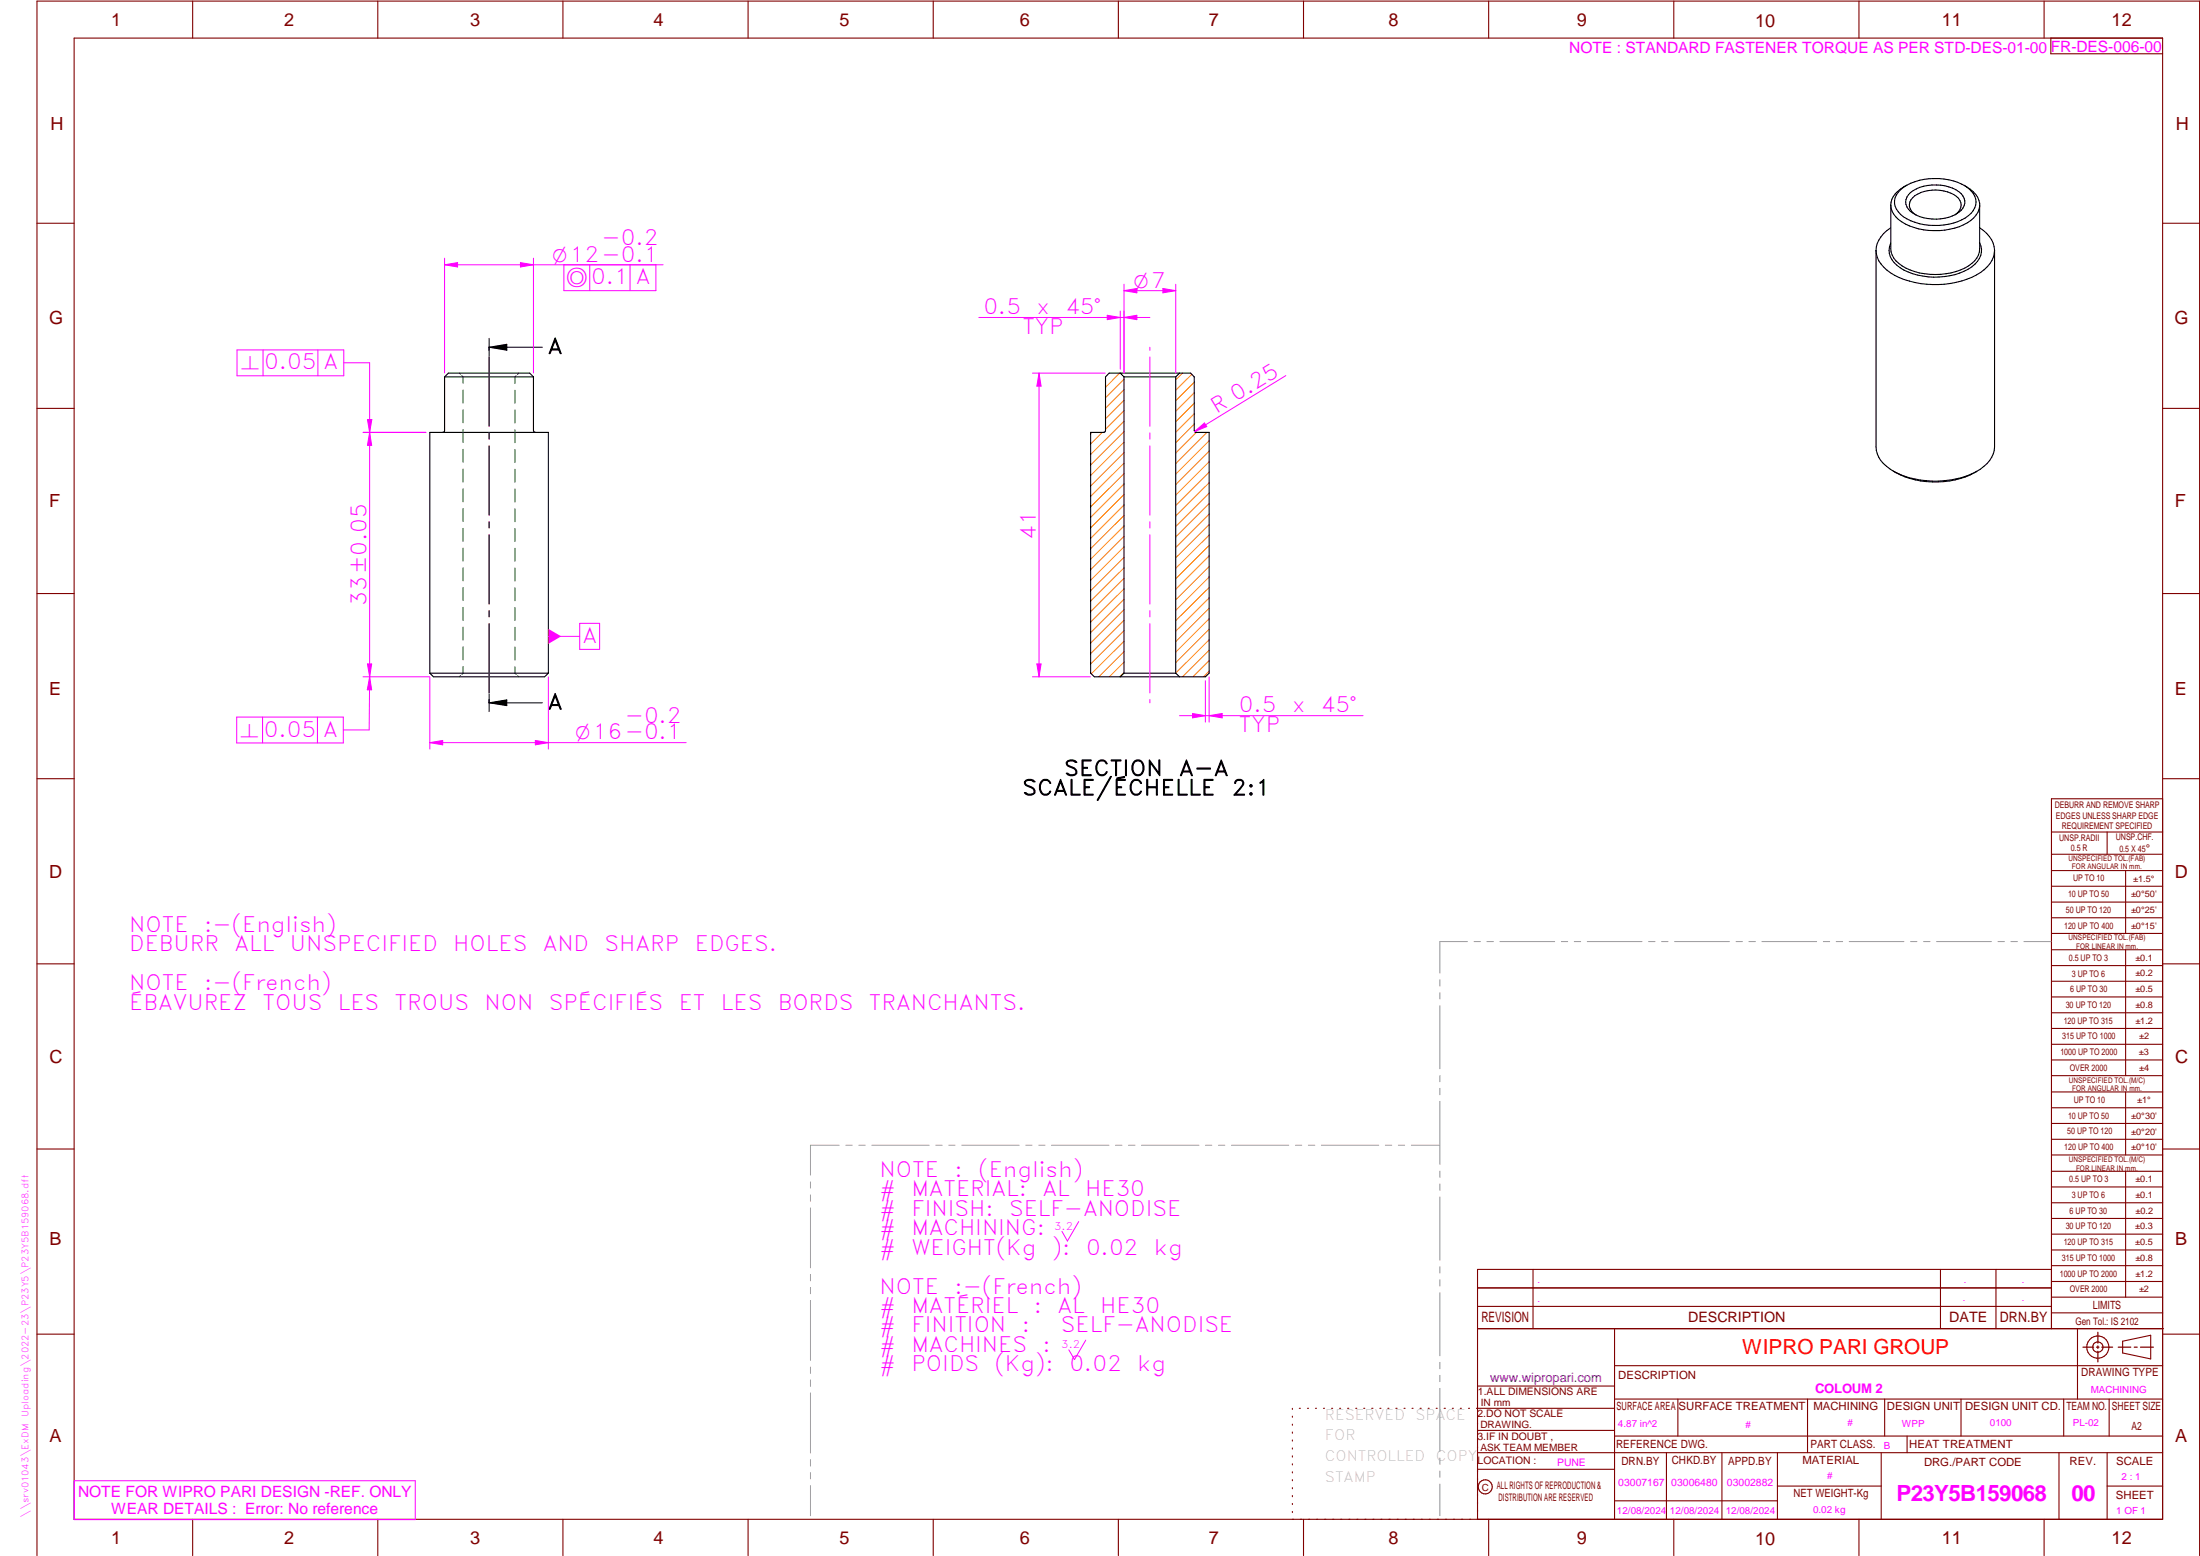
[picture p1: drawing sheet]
<svg xmlns="http://www.w3.org/2000/svg" width="594mm" height="420mm" viewBox="0 0 594 420" stroke-linecap="round" stroke-linejoin="round" font-family="sans-serif">
<g fill="none" stroke="#800000" stroke-width=".3">
<path d="M20 10.3h564v400h-564zM52 .3v10M102 .3v10M152 .3v10M202 .3v10M252 .3v10M302 .3v10M352 .3v10M402 .3v10M452 .3v10M502 .3v10M552 .3v10"/>
<path d="M553.8 10.3v4.2h30.2M10 60.3h10M584 60.3h10M10 110.3h10M584 110.3h10M10 160.3h10M584 160.3h10M10 210.3h10M584 215.7h-30v143.1M584 210.3h10M554 224.7h30M554 230.7h30"/>
<path d="M554 235.1h30M554 239.3h30M569 224.7v6M574 235.1v17M554 243.6h30M554 247.8h30M554 252.1h30M554 256.5h30M574 256.5v33.9M10 260.3h10M554 260.7h30M554 265h30"/>
<path d="M554 269.2h30M554 273.5h30M554 277.7h30M584 260.3h10M554 282h30M554 286.2h30M554 290.4h30M554 294.9h30M554 299.1h30M574 294.9v17M10 310.3h10M554 303.4h30"/>
<path d="M554 307.6h30M554 311.9h30M554 316.3h30M574 316.3v34M584 310.3h10M554 320.5h30M554 324.8h30M554 329h30M554 333.2h30M554 337.5h30M399 358.8h185.2M399 352.8h155"/>
<path d="M399 347.8h155M414 342.8v16M436 358.8v51.5M524 342.8v16M539 342.8v16M554 341.8h30M554 346h30M554 350.3h30M554 354.5h30M554 342.8h-155v67.5M561 358.8v19M10 360.3h10"/>
<path d="M399 374.3h37M436 377.8h148M453.1 377.8v10M488.1 377.8v14.5M508.9 377.8v10M529.5 377.8v10M557.3 377.8v10M569.5 377.8v10M573.2 362.2l7.6-1.6v6.3l-7.6-1.6zM584 368.8h-148M584 360.3h10M349 380.3v.3"/>
<path d="M349 382.4v.3M349 384.6v.3M349 386.7v.3M349 388.8v.3M349 391v.3M349 393.1v.3M349 395.3v.3M349 397.4v.3M349 399.5v.3M350.9 380.3h.2M353.1 380.3h.2M355.2 380.3h.3"/>
<path d="M357.4 380.3h.3M359.6 380.3h.3M361.7 380.3h.3M363.9 380.3h.3M366.1 380.3h.3M368.3 380.3h.2M370.4 380.3h.3M372.6 380.3h.3M374.8 380.3h.3M376.9 380.3h.4M379.1 380.3h.3M381.3 380.3h.3"/>
<path d="M383.4 380.3h.4M385.6 380.3h.3M387.8 380.3h.3M390 380.3h.3M392.2 380.3h.3M394.3 380.3h.3M396.5 380.3h.3M398.7 380.3h37.3M399 396.7h37M399 392.3h185M399 386.2h37M436 387.8h148"/>
<path d="M450 392.3v18M465 392.3v18M480 392.3v18M508 392.3v18M515 387.8v4.5M556 392.3v18M569 392.3v18M52 410.3v9.7M102 410.3v9.7M152 410.3v9.7M202 410.3v9.7M252 410.3v9.7"/>
<path d="M302 410.3v9.7M349 401.7v.3M349 403.8v.4M349 406v.3M349 408.1v.3M352 410.3v9.7M402 410.3v9.7M436 405.3h44M452 410.3v9.7M480 401.3h28M502 410.3v9.7M552 410.3v9.7"/>
<path d="M569 401.3h15M10 420v-419.7h584v419.7"/>
<circle cx="566.5" cy="363.7" r="1.39"/>
<circle cx="566.5" cy="363.8" r="3"/>
<circle cx="401.1" cy="401.5" r="1.9"/>
</g>
<g fill="none" stroke="#f0f" stroke-width=".27">
<path d="M132.1 93.8v.8M132.1 96.4v18.7M310.5 93.8v.8M310.5 96.4v18.7M98 116.8h17M99.8 116.8l.6 3.5h-1.2zM132.1 116.9v1.7M310.5 116.9v1.7M132.1 120.4v18.7M310.5 120.4v18.7M132.1 140.9v1.7M132.1 144.4v18.7"/>
<path d="M310.5 140.9v1.7M310.5 144.4v18.7M132.1 164.9v1.7M132.1 168.4v18.7M310.5 164.9v1.7M310.5 168.4v18.7M98 182.8h18M132.1 188.9v.9M310.5 188.9v.9M291.3 329.9l-3.1 5.2-1.4-2.6M293.2 361.9l-3.1 5.2-1.5-2.6M20.1 399.8h92v10.5h-92z"/>
</g>
<g fill="none" stroke="#949494" stroke-width=".27">
<path d="M396.2 254.3h-7.4v8.5M398.1 254.3h1.6M401.5 254.3h1.8M405 254.3h14.8M421.6 254.3h1.7M425.1 254.3h1.7M428.6 254.3h14.8M445.2 254.3h1.7M448.7 254.3h1.7M452.2 254.3h14.8M468.8 254.3h1.7M472.3 254.3h1.7"/>
<path d="M475.8 254.3h14.8M492.4 254.3h1.7M495.8 254.3h1.8M499.4 254.3h14.7M516 254.3h1.6M519.4 254.3h1.8M522.9 254.3h14.8M539.5 254.3h1.7M543 254.3h1.7M546.5 254.3h7.4M388.8 264.5v1.8M388.8 268.1v1.6"/>
<path d="M388.8 271.6v17M388.8 290.4v1.7M388.8 293.9v1.7M388.8 297.4v17M218.9 319.2v1.6M226.6 309.2h-7.7v8.1M228.4 309.2h1.7M231.9 309.2h1.7M235.4 309.2h15.5M252.7 309.2h1.7M256.2 309.2h1.7M259.7 309.2h15.5"/>
<path d="M277 309.2h1.7M280.5 309.2h1.7M284 309.2h15.5M301.2 309.2h1.8M304.8 309.2h1.7M308.3 309.2h15.5M325.5 309.2h1.7M329.1 309.2h1.6M332.6 309.2h15.4M349.8 309.2h1.7M353.3 309.2h1.7M356.8 309.2h15.5"/>
<path d="M374.1 309.2h1.7M377.6 309.2h1.7M381.1 309.2h7.7M388.8 316.2v1.7M388.8 319.7v1.7M218.9 322.6v1.8M218.9 326.1v16.2M388.8 323.2v17.1M218.9 344.1v1.8M218.9 347.6v1.7M218.9 351.2v16.1M388.8 342.1v1.6"/>
<path d="M388.8 345.6v1.7M388.8 349v17.1M218.9 369.1v1.7M218.9 372.6v1.8M218.9 376.1v16.2M388.8 367.9v1.7M388.8 371.4v1.7M388.8 374.9v17M218.9 394.1v1.8M218.9 397.6v1.7M388.8 393.7v1.7M388.8 397.2v1.7"/>
<path d="M218.9 401.2v8.1M388.8 400.7v8.6"/>
</g>
<path d="M566.5 359.7v3M562.5 363.8h2.9M566.1 363.8h.7M566.5 363.4v.7M566.5 364.9v2.8M567.6 363.8h2.9M572 363.8h3.4M576.3 363.8h.8M578 363.8h3.5" fill="none" stroke="#800000" stroke-width=".34"/>
<g fill="none" stroke="#000" stroke-width=".3">
<path d="M510.6 55.4a6.9 6.9 0 0 0 5 5.6 18.4 18.4 0 0 0 16.6-1.5 6 6 0 0 0 2.4-3.8M513.2 51.2a16.1 16.1 0 0 1 15.5-2 6.5 6.5 0 0 1 4.9 5.4 5.7 5.7 0 0 1-3.8 4.8 16.4 16.4 0 0 1-16.6-1.5 4.2 4.2 0 0 1 0-6.7zM514.8 50a6.6 6.6 0 0 0-4.2 5.4M515.9 52a11.8 11.8 0 0 1 13.7 .3 3.2 3.2 0 0 1-.7 5.1 11.8 11.8 0 0 1-13-.3 3.2 3.2 0 0 1 0-5.1zM517.3 58a2.91 2.91 0 0 1-1.7-2.5 2.91 2.91 0 0 1 1.5-2.7 10.2 10.2 0 0 1 11.8 .8 2.9 2.9 0 0 1-1 4.4M530.4 50l.7 .5a6.3 6.3 0 0 1 3.5 4.4v12.3a5.6 5.6 0 0 1-3 4.6 18.5 18.5 0 0 1-18 0 5.7 5.7 0 0 1-3-4.6v-11.8M506.6 67.6v53.1a7.3 7.3 0 0 0 3.8 6 24.7 24.7 0 0 0 23.2 .7M510.6 61.5a8 8 0 0 0-4 6.1M534.6 61.5a7 7 0 0 1 3.7 7.9 11.1 11.1 0 0 1-7.2 6 24.8 24.8 0 0 1-20.6-1.7 7.9 7.9 0 0 1-3.9-6.1M534.6 65.6a5 5 0 0 1-2.1 6.5 19 19 0 0 1-19.4 .2 5.2 5.2 0 0 1-2.5-6.7M538.6 67.6v53.1a7.6 7.6 0 0 1-3.9 6 23.2 23.2 0 0 1-23.4 .5M120.1 101.8h24"/>
<path d="M120.1 101.8v14.4l-.1 .3-.5 .3M120.1 101.8l1-1h21.9l1.1 1M144.1 101.8v14.4l.2 .5 .3 .1M299.5 100.8h22l1 1v14.4l.2 .5 .3 .1h3.5v65l-1 1h-30l-1-1v-65h3.5l.3-.1 .2-.5v-14.4zM302.5 100.8l1 1M303.5 101.8v80M303.5 101.8h14M317.5 101.8v80M318.5 100.8l-1 1M116.1 181.8v-65h32v65M116.1 181.8l.9 1h30.1l1-1M116.1 181.8h32"/>
<path d="M303.5 181.8l-1 1M303.5 181.8h14M317.5 181.8l1 1"/>
</g>
<g fill="none" stroke="#008000" stroke-width=".27">
<path d="M124.1 100.8l.3 .2M124.7 101.4l.3 .4v1.7M125 105.3v3.5M125 110.7v3.5M125 116v3.5M139.1 105.4v3.5M139.1 110.7v3.5M139.1 116v3.5M139.4 101.5l-.3 .3v1.7M140.1 100.8l-.4 .3M125 121.3v3.5M125 126.7v3.5"/>
<path d="M125 132v3.5M125 137.3v3.5M139.1 121.4v3.5M139.1 126.7v3.5M139.1 132v3.6M139.1 137.4v3.5M125 142.7v3.5M125 148v3.5M125 153.3v3.5M125 158.7v3.5M139.1 142.7v3.5M139.1 148v3.6"/>
<path d="M139.1 153.4v3.5M139.1 158.7v3.5M125 164v3.5M125 169.3v3.5M125 174.7v3.5M139.1 164v3.6M139.1 169.4v3.5M139.1 174.7v3.5M124.4 182.4l-.3 .4M125 180v1.8l-.3 .3M139.1 180v1.8l.3 .3M139.7 182.5l.4 .3"/>
</g>
<g fill="none" stroke="#000" stroke-width=".27">
<path d="M132.1 91.4v4.8M132.1 96.4v18.7M132.1 93.8h14.4M132.1 93.8l4.8-.8v1.6zM132.1 116.9v1.7M132.1 120.4v18.7M132.1 140.9v1.7M132.1 144.4v18.7M132.1 164.9v1.7M132.1 168.4v18.7M132.1 189.8l4.8-.8v1.5zM132.1 187.4v4.8"/>
<path d="M132.1 189.8h14.4"/>
</g>
<path d="M132.1 93.8l4.8-.8v1.6zM132.1 189.8l4.8-.8v1.5z" fill="#000"/>
<g fill="none" stroke="#ff8000" stroke-width=".27">
<path d="M294.8 116.8l-.3 .3M297.6 116.8l-3.1 3.1M302.3 100.8l-3.8 3.8M303.5 113.7l-9 9M303.5 116.5l-9 9.1M303.5 119.4l-9 9M303.5 102.4l-5 5M303.5 105.2l-5 5M303.5 108.1l-5 5M303.5 110.9l-5 5M319.3 100.8l-1.8 1.8M321.8 101.1l-4.3 4.3"/>
<path d="M322.5 103.2l-5 5M322.5 111.7l-5 5M322.5 106l-5 5M322.5 108.9l-5 5M322.5 114.5l-5 5M323.1 116.8l-5.6 5.5M325.9 116.8l-8.4 8.4M326.5 119l-9 9M303.5 122.2l-9 9M303.5 125.1l-9 8.9M303.5 127.9l-9 9M303.5 130.7l-9 9"/>
<path d="M303.5 133.5l-9 9M303.5 136.4l-9 9M303.5 139.2l-9 9M326.5 121.8l-9 9.1M326.5 124.7l-9 9M326.5 138.8l-9 9M326.5 127.5l-9 9M326.5 130.3l-9 9M326.5 133.1l-9 9.1M326.5 136l-9 9M303.5 142l-9 9M303.5 144.8l-9 9"/>
<path d="M303.5 147.7l-9 9M303.5 150.5l-9 9M303.5 153.3l-9 9M303.5 156.2l-9 8.9M303.5 159l-9 9M326.5 153l-9 9M326.5 155.8l-9 9M326.5 141.6l-9 9M326.5 144.5l-9 9M326.5 147.3l-9 9M326.5 150.1l-9 9M326.5 158.6l-9 9"/>
<path d="M303.5 178.8l-4 4M303.5 173.1l-8.8 8.8M303.5 175.9l-6.8 6.9M303.5 161.8l-9 9M303.5 164.6l-9 9.1M303.5 167.5l-9 9M303.5 170.3l-9 9M326.5 178.4l-4.4 4.4M326.5 175.6l-7.2 7.2M326.5 161.5l-9 8.9M326.5 164.3l-9 9M326.5 167.1l-9 9"/>
<path d="M326.5 169.9l-9 9M326.5 172.8l-9 8.9M303.5 181.6l-1.2 1.2M326.5 181.2l-1.5 1.6"/>
</g>
<path d="M99.8 116.8l.6 3.5h-1.2z" fill="#f0f"/>
<path d="M99.2 179.3h1.2l-.6 3.5z" fill="none" stroke="#f0f" stroke-width=".27"/>
<path d="M99.2 179.3h1.2l-.6 3.5z" fill="#f0f"/>
<path d="M120.1 71.5l3.5-.6v1.2zM120.1 69.7v31M144.1 69.7v31M99.8 116.8v66" fill="none" stroke="#f0f" stroke-width=".27"/>
<path d="M120.1 71.5l3.5-.6v1.2z" fill="#f0f"/>
<path d="M140.5 70.9l3.6 .6-3.6 .6z" fill="none" stroke="#f0f" stroke-width=".27"/>
<path d="M140.5 70.9l3.6 .6-3.6 .6z" fill="#f0f"/>
<path d="M120.1 71.5h59M116.1 182.8v19.5M148.1 182.8v19.5M116.1 200.5l3.4-.6v1.2z" fill="none" stroke="#f0f" stroke-width=".27"/>
<path d="M116.1 200.5l3.4-.6v1.2z" fill="#f0f"/>
<path d="M144.6 199.9l3.5 .6-3.5 .6z" fill="none" stroke="#f0f" stroke-width=".27"/>
<path d="M144.6 199.9l3.5 .6-3.5 .6z" fill="#f0f"/>
<path d="M303.5 76.8v23.9M303.5 78.5l3.5-.6v1.2zM317.5 76.8v23.9M116.1 200.5h69.2" fill="none" stroke="#f0f" stroke-width=".27"/>
<path d="M303.5 78.5l3.5-.6v1.2z" fill="#f0f"/>
<path d="M314 77.9l3.5 .6-3.5 .6z" fill="none" stroke="#f0f" stroke-width=".27"/>
<path d="M314 77.9l3.5 .6-3.5 .6z" fill="#f0f"/>
<path d="M303.5 78.5h14M278.8 100.8h19.6M280.6 100.8l.5 3.5h-1.1zM278.8 182.8h15.7" fill="none" stroke="#f0f" stroke-width=".27"/>
<path d="M280.6 100.8l.5 3.5h-1.1z" fill="#f0f"/>
<path d="M280 179.3h1.1l-.5 3.5z" fill="none" stroke="#f0f" stroke-width=".27"/>
<path d="M280 179.3h1.1l-.5 3.5z" fill="#f0f"/>
<path d="M280.6 100.8v82M322.6 116.5l2.6-2.3 .7 1zM347.2 101.4l-24.6 15.1" fill="none" stroke="#f0f" stroke-width=".27"/>
<path d="M322.6 116.5l2.6-2.3 .7 1z" fill="#f0f"/>
<path d="M302.5 84v15.7M303.5 84v16.7M303.5 85.7l3.5-.6v1.2z" fill="none" stroke="#f0f" stroke-width=".27"/>
<path d="M303.5 85.7l3.5-.6v1.2z" fill="#f0f"/>
<path d="M299 85.1l3.5 .6-3.5 .6z" fill="none" stroke="#f0f" stroke-width=".27"/>
<path d="M299 85.1l3.5 .6-3.5 .6z" fill="#f0f"/>
<path d="M264.3 85.7h46.2M325.5 183.8v11.2M326.5 193.3l3.5-.6v1.1zM326.5 182.8v12.2" fill="none" stroke="#f0f" stroke-width=".27"/>
<path d="M326.5 193.3l3.5-.6v1.1z" fill="#f0f"/>
<path d="M322 192.7l3.5 .6-3.5 .5z" fill="none" stroke="#f0f" stroke-width=".27"/>
<path d="M322 192.7l3.5 .6-3.5 .5z" fill="#f0f"/>
<path d="M148.1 171.8h8.4M318.5 193.3h49.6" fill="none" stroke="#f0f" stroke-width=".27"/>
<path d="M148.1 169.8l3.4 2-3.4 2.1z" fill="#f0f"/>
<path d="M156.5 168.3h5.4v7h-5.4zM99.8 182.8l-.1 14.3" fill="none" stroke="#f0f" stroke-width=".27"/>
<path d="M99.8 182.8l.6 3.5h-1.2z" fill="#f0f"/>
<path d="M99.8 98v18.8M63.9 193.6h28.8v7h-28.8zM70.9 193.6v7M85.7 193.6v7M92.7 197.1h7M99.8 182.8l.6 3.5h-1.2z" fill="none" stroke="#f0f" stroke-width=".27"/>
<path d="M99.2 113.3h1.2l-.6 3.5z" fill="#f0f"/>
<path d="M152.3 71.5h24.8v7h-24.8zM159.3 71.5v7M170.1 71.5v7M64 94.5h28.8v7h-28.8zM71 94.5v7M85.8 94.5v7M92.8 98h7M98.1 116.8h16.9M99.2 113.3h1.2l-.6 3.5z" fill="none" stroke="#f0f" stroke-width=".27"/>
<g font-size="6" fill="#f0f">
<text x="512.1" y="405.2">P23Y5B159068</text>
<text x="559.4" y="405.2">00</text>
</g>
<g font-size="5.7" fill="#f0f">
<text x="162.5" y="66.1">-0.2</text>
<text x="159.6" y="76.8">0.1 A</text>
<text x="265.6" y="84.8">0.5</text>
<text x="279.9" y="84.8">x</text>
<text x="287.7" y="84.8">45°</text>
<text x="276.1" y="90.1">TYP</text>
<text x="71.4" y="99.7">0.05 A</text>
<text x="328.5" y="111.8" transform="rotate(-31 328.5 111.8)">R 0.25</text>
<text x="279.7" y="145.7" transform="rotate(-90 279.7 145.7)">41</text>
<text x="98.9" y="163.6" transform="rotate(-90 98.9 163.6)">33±0.05</text>
<text x="157.3" y="173.6">A</text>
<text x="168.7" y="195.1">-0.2</text>
<text x="334.6" y="192.4">0.5</text>
<text x="334.6" y="197.6">TYP</text>
<text x="348.9" y="192.4">x</text>
<text x="356.7" y="192.4">45°</text>
<text x="71.2" y="198.9">0.05 A</text>
<text x="34.9" y="251.7">NOTE</text>
<text x="55.1" y="251.7">:-(English)</text>
<text x="34.9" y="256.9">DEBURR</text>
<text x="63.4" y="256.9">ALL</text>
<text x="78.3" y="256.9">UNSPECIFIED</text>
<text x="122.4" y="256.9">HOLES</text>
<text x="146.6" y="256.9">AND</text>
<text x="163.2" y="256.9">SHARP</text>
<text x="187.6" y="256.9">EDGES.</text>
<text x="34.9" y="267.4">NOTE</text>
<text x="55.1" y="267.4">:-(French)</text>
<text x="34.9" y="272.7">ÉBAVUREZ</text>
<text x="70.9" y="272.7">TOUS</text>
<text x="91.2" y="272.7">LES</text>
<text x="106.5" y="272.7">TROUS</text>
<text x="130.8" y="272.7">NON</text>
<text x="148.2" y="272.7">SPÉCIFIÉS</text>
<text x="183.3" y="272.7">ET</text>
<text x="194.7" y="272.7">LES</text>
<text x="210" y="272.7">BORDS</text>
<text x="234.6" y="272.7">TRANCHANTS.</text>
<text x="237.5" y="317.8">NOTE</text>
<text x="257.7" y="317.8">:</text>
<text x="264.1" y="317.8">(English)</text>
<text x="237.5" y="323">#</text>
<text x="246.1" y="323">MATERIAL:</text>
<text x="281.5" y="323">AL</text>
<text x="293" y="323">HE30</text>
<text x="237.5" y="328.3">#</text>
<text x="246.1" y="328.3">FINISH:</text>
<text x="272.5" y="328.3">SELF-ANODISE</text>
<text x="237.5" y="333.5">#</text>
<text x="246.1" y="333.5">MACHINING:</text>
<text x="237.5" y="338.8">#</text>
<text x="246.1" y="338.8">WEIGHT(Kg</text>
<text x="284" y="338.8">):</text>
<text x="293.3" y="338.8">0.02</text>
<text x="311.6" y="338.8">kg</text>
<text x="237.5" y="349.3">NOTE</text>
<text x="257.7" y="349.3">:-(French)</text>
<text x="237.5" y="354.5">#</text>
<text x="237.5" y="359.8">#</text>
<text x="246.1" y="359.8">FINITION</text>
<text x="246.1" y="354.5">MATÉRIEL</text>
<text x="275.9" y="359.8">:</text>
<text x="279.2" y="354.5">:</text>
<text x="285.6" y="354.5">AL</text>
<text x="286.5" y="359.8">SELF-ANODISE</text>
<text x="297.1" y="354.5">HE30</text>
<text x="237.5" y="365">#</text>
<text x="246.1" y="365">MACHINES</text>
<text x="281.5" y="365">:</text>
<text x="237.5" y="370.3">#</text>
<text x="246.1" y="370.3">POIDS</text>
<text x="268.5" y="370.3">(Kg):</text>
<text x="288.8" y="370.3">0.02</text>
<text x="307.1" y="370.3">kg</text>
</g>
<g font-size="5.7">
<text x="147.9" y="95.5">A</text>
<text x="147.9" y="191.5">A</text>
<text x="287.4" y="209.5">SECTION</text>
<text x="318.4" y="209.5">A-A</text>
<text x="276" y="214.7">SCALE/ÉCHELLE</text>
<text x="332.6" y="214.7">2:1</text>
</g>
<text font-size="5.6" fill="#f00" x="470.5" y="365.5">WIPRO PARI GROUP</text>
<g font-size="5.4" fill="#f0f">
<text x="149.2" y="70.6">O12-0.1</text>
<text x="152.9" y="76.8">a</text>
<text x="306.2" y="77.6">O7</text>
<text x="65.1" y="99.7">n</text>
<text x="65" y="198.9">n</text>
<text x="155.4" y="199.6">O16-0.1</text>
</g>
<g font-size="4.9" fill="#800000">
<text x="30" y="6.9">1</text>
<text x="76.7" y="6.9">2</text>
<text x="127" y="6.9">3</text>
<text x="176.5" y="6.9">4</text>
<text x="226.7" y="6.9">5</text>
<text x="275.4" y="6.9">6</text>
<text x="326.4" y="6.9">7</text>
<text x="375" y="6.9">8</text>
<text x="425.8" y="6.9">9</text>
<text x="473.9" y="7.3">10</text>
<text x="524.3" y="6.9">11</text>
<text x="570.2" y="6.9">12</text>
<text x="13.6" y="35.1">H</text>
<text x="587.6" y="35.1">H</text>
<text x="13.2" y="87.5">G</text>
<text x="587.2" y="87.5">G</text>
<text x="13.2" y="137">F</text>
<text x="587.2" y="137">F</text>
<text x="13.2" y="187.6">E</text>
<text x="587.2" y="187.6">E</text>
<text x="13.2" y="237">D</text>
<text x="587.2" y="237">D</text>
<text x="13.4" y="287.1">C</text>
<text x="587.4" y="287.1">C</text>
<text x="13.4" y="336.2">B</text>
<text x="587.4" y="336.2">B</text>
<text x="13.4" y="389.3">A</text>
<text x="587.4" y="389.3">A</text>
<text x="30" y="416.9">1</text>
<text x="76.7" y="416.9">2</text>
<text x="127" y="416.9">3</text>
<text x="176.5" y="416.9">4</text>
<text x="226.7" y="416.9">5</text>
<text x="275.4" y="416.9">6</text>
<text x="326.4" y="416.9">7</text>
<text x="375" y="416.9">8</text>
<text x="425.8" y="416.9">9</text>
<text x="473.9" y="417.3">10</text>
<text x="524.3" y="416.9">11</text>
<text x="570.2" y="416.9">12</text>
</g>
<g font-size="4.2" fill="#f0f">
<text x="423.7" y="14.3">NOTE : STANDARD FASTENER TORQUE AS PER STD-DES-01-00</text>
<text x="553.8" y="14">FR-DES-006-00</text>
<text x="21.1" y="404.3">NOTE FOR WIPRO PARI DESIGN -REF. ONLY</text>
<text x="30.1" y="408.8">WEAR DETAILS : Error: No reference</text>
</g>
<g font-size="3.9" fill="#800000">
<text x="400" y="357.1">REVISION</text>
<text x="455.9" y="357.1">DESCRIPTION</text>
<text x="526.4" y="357.1">DATE</text>
<text x="540" y="357.1">DRN.BY</text>
</g>
<g font-size="3.9" fill="#c0c0c0">
<text x="357.8" y="383.3">RESERVED</text>
<text x="382.3" y="383.3">SPACE</text>
<text x="357.8" y="388.9">FOR</text>
<text x="357.8" y="394.5">CONTROLLED</text>
<text x="387.8" y="394.5">COPY</text>
<text x="357.8" y="400">STAMP</text>
</g>
<text font-size="3.6" fill="#f0f" x="490.1" y="376.1">COLOUM 2</text>
<text font-size="3.5" fill="#00f" x="402.4" y="373.3">www.wipropari.com</text>
<g font-size="3.1" fill="#800000">
<text x="565.1" y="353.5">LIMITS</text>
<text x="562" y="371.7">DRAWING TYPE</text>
<text x="437" y="372.3">DESCRIPTION</text>
<text x="436.5" y="380.8">SURFACE AREA</text>
<text x="453.3" y="380.8">SURFACE TREATMENT</text>
<text x="489.7" y="380.8">MACHINING</text>
<text x="509.5" y="380.8">DESIGN UNIT</text>
<text x="530.6" y="380.8">DESIGN UNIT CD.</text>
<text x="558" y="380.6">TEAM NO.</text>
<text x="570.3" y="380.7">SHEET SIZE</text>
<text x="575.6" y="386.1">A2</text>
<text x="436.4" y="391.1">REFERENCE DWG.</text>
<text x="437.8" y="395.5">DRN.BY</text>
<text x="451.4" y="395.4">CHKD.BY</text>
<text x="466.6" y="395.5">APPD.BY</text>
<text x="486.7" y="395.4">MATERIAL</text>
<text x="488.9" y="390.9">PART CLASS.</text>
<text x="515.6" y="390.9">HEAT TREATMENT</text>
<text x="519.6" y="395.9">DRG./PART CODE</text>
<text x="558.9" y="395.5">REV.</text>
<text x="571.4" y="395.6">SCALE</text>
<text x="484.3" y="404.2">NET WEIGHT-Kg</text>
<text x="571.4" y="404.7">SHEET</text>
</g>
<text font-size="3" fill="#800000" x="579.5" y="230.1">°</text>
<g font-size="2.8" fill="#f0f">
<text x="284.7" y="332.1">3.2</text>
<text x="286.6" y="364.1">3.2</text>
<text x="420.5" y="396">PUNE</text>
<text x="437" y="401.2">03007167</text>
<text x="451.3" y="401.2">03006480</text>
<text x="466.3" y="401.2">03002882</text>
</g>
<g font-size="2.8" fill="#800000">
<text x="560.4" y="357.7">Gen Tol.: IS 2102</text>
<text x="399.1" y="376.6">1.ALL DIMENSIONS ARE</text>
<text x="399" y="382.7">2.DO NOT SCALE</text>
<text x="399" y="388.7">3.IF IN DOUBT ,</text>
<text x="399" y="395.4">LOCATION :</text>
<text x="404.2" y="402">ALL RIGHTS OF REPRODUCTION &amp;</text>
<text x="404.7" y="405.4">DISTRIBUTION ARE RESERVED</text>
</g>
<g font-size="2.7" fill="#f0f">
<text x="564.6" y="376.2">MACHINING</text>
<text x="436.9" y="385.4">4.87 in^2</text>
<text x="471.4" y="385.5">#</text>
<text x="498.9" y="385">#</text>
<text x="513.6" y="385.3">WPP</text>
<text x="537.3" y="385.1">0100</text>
<text x="559.7" y="385.1">PL-02</text>
<text x="508.7" y="391.2">B</text>
<text x="493.4" y="399.5">#</text>
<text x="572.8" y="399.7">2 : 1</text>
<text x="436.6" y="408.7">12/08/2024</text>
<text x="450.9" y="408.8">12/08/2024</text>
<text x="466" y="408.9">12/08/2024</text>
<text x="489.6" y="408.5">0.02 kg</text>
<text x="571.4" y="408.7">1 OF 1</text>
</g>
<g font-size="2.7" fill="#800000">
<text x="399.9" y="379.7">IN mm</text>
<text x="399.7" y="385.7">DRAWING.</text>
<text x="399.7" y="391.8">ASK TEAM MEMBER</text>
<text x="400.1" y="402.5">C</text>
</g>
<g font-size="2.5" fill="#800000">
<text x="554.9" y="218.3">DEBURR AND REMOVE SHARP</text>
<text x="555.2" y="221">EDGES UNLESS SHARP EDGE</text>
<text x="556.1" y="227.1">UNSP.RADII</text>
<text x="556.8" y="223.8">REQUIREMENT SPECIFIED</text>
<text x="571.4" y="226.9">UNSP.CHF.</text>
<text x="559.2" y="229.9">0.5 R</text>
<text x="572.3" y="230.1">0.5 X 45</text>
<text x="559.8" y="238">UP TO 10</text>
<text x="576.1" y="238.1">±1.5°</text>
<text x="558.5" y="242.2">10 UP TO 50</text>
<text x="575.5" y="242.3">±0°50'</text>
<text x="557.4" y="250.7">120 UP TO 400</text>
<text x="557.9" y="246.5">50 UP TO 120</text>
<text x="575.5" y="250.7">±0°15'</text>
<text x="575.5" y="246.5">±0°25'</text>
<text x="558.7" y="259.4">0.5 UP TO 3</text>
<text x="559.5" y="263.7">3 UP TO 6</text>
<text x="576.6" y="263.6">±0.2</text>
<text x="576.6" y="259.4">±0.1</text>
<text x="559" y="267.9">6 UP TO 30</text>
<text x="576.6" y="267.9">±0.5</text>
<text x="557.8" y="272.2">30 UP TO 120</text>
<text x="576.6" y="272.2">±0.8</text>
<text x="556.9" y="280.7">315 UP TO 1000</text>
<text x="557.3" y="276.4">120 UP TO 315</text>
<text x="576.6" y="276.4">±1.2</text>
<text x="577.7" y="280.7">±2</text>
<text x="556.4" y="284.9">1000 UP TO 2000</text>
<text x="577.6" y="284.9">±3</text>
<text x="558.9" y="289.2">OVER 2000</text>
<text x="577.7" y="289.3">±4</text>
<text x="560" y="297.9">UP TO 10</text>
<text x="577.1" y="297.9">±1°</text>
<text x="558.5" y="302.1">10 UP TO 50</text>
<text x="575.5" y="302.1">±0°30'</text>
<text x="557.4" y="310.6">120 UP TO 400</text>
<text x="558.2" y="306.3">50 UP TO 120</text>
<text x="575.5" y="310.6">±0°10'</text>
<text x="575.5" y="306.4">±0°20'</text>
<text x="558.8" y="319.2">0.5 UP TO 3</text>
<text x="559.4" y="323.4">3 UP TO 6</text>
<text x="576.6" y="319.2">±0.1</text>
<text x="576.6" y="323.5">±0.1</text>
<text x="558.9" y="327.7">6 UP TO 30</text>
<text x="576.7" y="327.7">±0.2</text>
<text x="557.8" y="332">30 UP TO 120</text>
<text x="576.6" y="332">±0.3</text>
<text x="556.8" y="340.5">315 UP TO 1000</text>
<text x="557.3" y="336.3">120 UP TO 315</text>
<text x="576.6" y="336.3">±0.5</text>
<text x="576.6" y="340.5">±0.8</text>
<text x="556.2" y="344.7">1000 UP TO 2000</text>
<text x="576.6" y="344.7">±1.2</text>
<text x="558.9" y="349">OVER 2000</text>
<text x="577.6" y="349">±2</text>
</g>
<g font-size="2.5" fill="#f0f">
<text x="415.2" y="346.4">.</text>
<text x="530.3" y="346.5">.</text>
<text x="545.9" y="346.4">.</text>
<text x="415.2" y="351.5">.</text>
<text x="530" y="351.3">.</text>
<text x="545.9" y="351.4">.</text>
</g>
<g font-size="2.4" fill="#f0f">
<text x="7.7" y="382.7" transform="rotate(-90 7.7 382.7)">Uploading\2022-23\P23Y5\P23Y5B159068.dft</text>
<text x="7.7" y="409.8" transform="rotate(-90 7.7 409.8)">\\srv01043\ExDM</text>
</g>
<g font-size="2.1" fill="#800000">
<text x="558.5" y="232.4">UNSPECIFIED TOL.(FAB)</text>
<text x="559.5" y="234.7">FOR ANGULAR IN mm.</text>
<text x="558.6" y="253.9">UNSPECIFIED TOL.(FAB)</text>
<text x="560.7" y="256.3">FOR LINEAR IN mm.</text>
<text x="558.7" y="292.3">UNSPECIFIED TOL.(M/C)</text>
<text x="559.6" y="294.7">FOR ANGULAR IN mm.</text>
<text x="558.7" y="313.7">UNSPECIFIED TOL.(M/C)</text>
<text x="560.6" y="316.1">FOR LINEAR IN mm.</text>
</g>
</svg>
